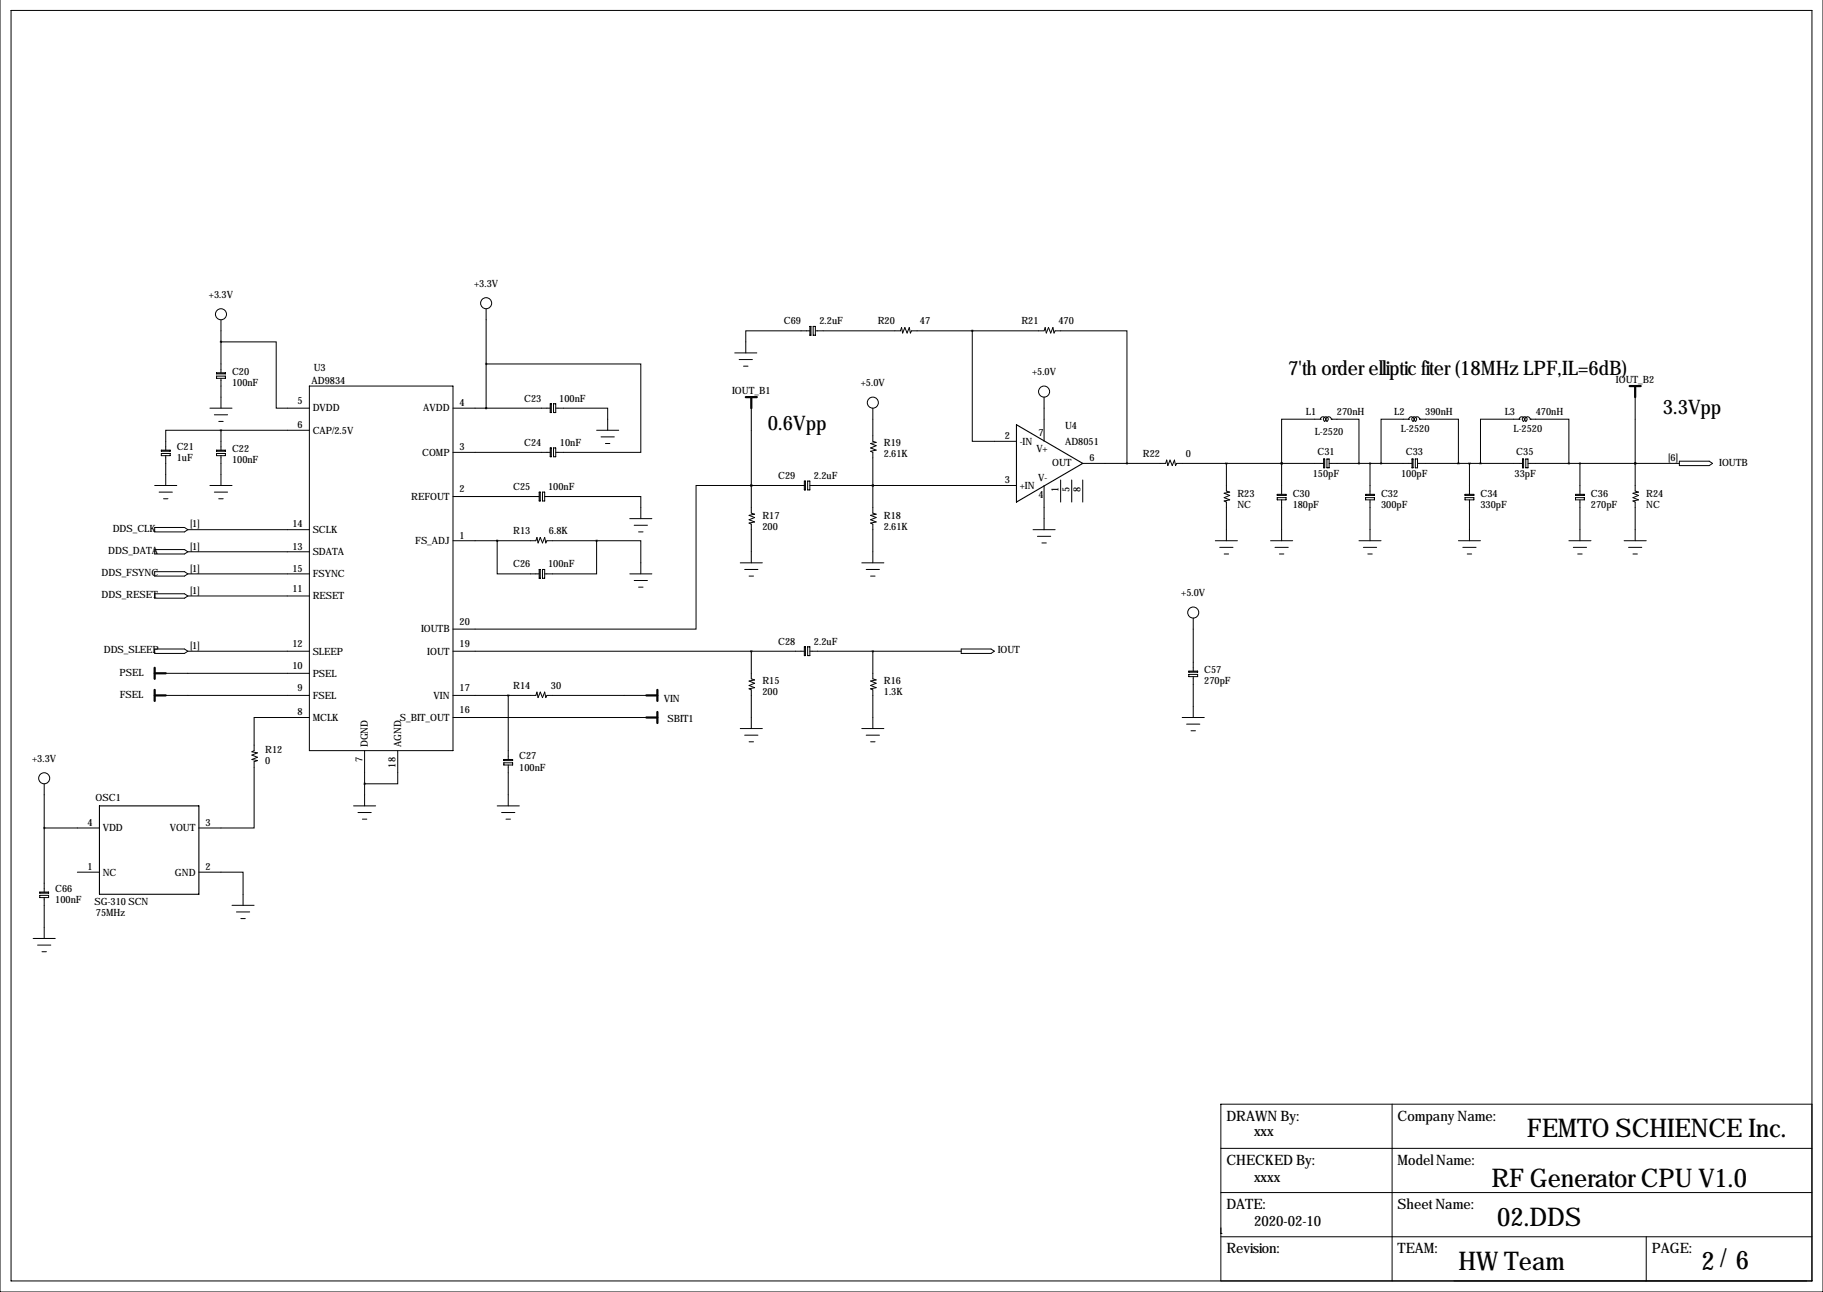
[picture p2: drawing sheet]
<svg xmlns="http://www.w3.org/2000/svg" width="419mm" height="297mm" viewBox="0 0 419 297" stroke-linecap="round" stroke-linejoin="round" font-family="sans-serif">
<g fill="none" stroke="#000" stroke-width=".23">
<path d="M0 -.1v297.1h419.1v-297.1M2.5 2.4h414.1v292.1h-414.1zM50.8 78.6h12.7v15.2h7.6M50.8 73.5v12.2M111.8 71v22.8M186.2 76.1h-14.8v5M186.2 75h.2v2.1h-.2zM186.9 75h.6v2.1h-.6zM187.5 76.1h19.5l.3-.8 .2 1.3 .5-1.3 .5 1.3 .5-1.3 .3 1.3 .2-.5h30.5l.3-.8 .2 1.3 .5-1.3 .6 1.3 .5-1.3 .2 1.3 .3-.5h16.5v30.4M223.5 76.1v25.4h10.2M48.3 93.8h5M49.3 95.4h3"/>
<path d="M49.8 85.7h2v.3h-2zM49.8 86.5h2v.5h-2zM50.3 96.9h1M50.8 98.9h-12.7v4.6M50.8 98.9h20.3M50.8 87v6.8M50.8 98.9v4.6M71.1 88.8h33v83.8h-33zM104.1 93.8h22.4M111.8 83.7h35.5v20.3h-19.5M126.5 92.8h.2v2.1h-.2zM127.3 92.8h.5v2.1h-.5z"/>
<path d="M127.8 93.8h11.9v5.1M137.2 98.9h5M168.9 81.1h5.1M169.9 82.7h3.1M170.9 84.2h1.1M172.7 93.8v24.2l.8 .2-1.3 .3 1.3 .5-1.3 .5 1.3 .5-1.3 .3 .5 .2v8.9M200.7 93.8v7.7l.7 .2-1.2 .3 1.2 .5-1.2 .5 1.2 .5-1.2 .2 .5 .3v14l.7 .2-1.2 .3 1.2 .5-1.2 .5 1.2 .5-1.2 .3 .5 .2v8.9M240 91.3v10.2M303.5 96.4h.1M303.5 96.4h-8.9v10.1M303.5 96.4a.61 .61 0 0 1 .9-.5 .61 .61 0 0 1 .1 1 .56 .56 0 0 1-.2-.9 .56 .56 0 0 1 .9 0 .56 .56 0 0 1-.2 .9 .61 .61 0 0 1 .2-1 .61 .61 0 0 1 .9 .5M306.1 96.4h.1"/>
<path d="M306.1 96.4h6.3v10.1M323.8 96.4h.1M323.8 96.4h-6.3v10.1M323.9 96.4a.61 .61 0 0 1 .8-.5 .61 .61 0 0 1 .2 1 .56 .56 0 0 1-.2-.9 .56 .56 0 0 1 .8 0 .56 .56 0 0 1-.1 .9 .61 .61 0 0 1 .1-1 .61 .61 0 0 1 .9 .5M326.4 96.4h.1M326.4 96.4h8.9v10.1M349.2 96.4h.1M349.2 96.4h-8.8v10.1M349.3 96.4a.61 .61 0 0 1 .8-.5 .61 .61 0 0 1 .2 1 .56 .56 0 0 1-.2-.9 .56 .56 0 0 1 .8 0 .56 .56 0 0 1-.1 .9 .61 .61 0 0 1 .1-1 .61 .61 0 0 1 .9 .5M351.8 96.4h.1M351.8 96.4h8.9v10.1M375.9 91.3v21.6l.8 .2-1.3 .3 1.3 .5-1.3 .5 1.3 .5-1.3 .3 .5 .2v8.9"/>
<path d="M35.6 111.6h5M36.6 113.1h3M37.1 103.5h2v.2h-2zM37.1 104.3h2v.5h-2zM37.6 114.7h1M38.1 104.8v6.8M48.3 111.6h5M49.3 113.1h3M49.8 103.5h2v.2h-2zM49.8 104.3h2v.5h-2zM50.3 114.7h1M50.8 104.8v6.8"/>
<path d="M104.1 104h22.4M104.1 114.2h19.9M124 113.1h.2v2.1h-.2zM124.7 113.1h.5v2.1h-.5zM125.2 114.2h22.1v5M126.5 103h.2v2h-.2zM127.3 103h.5v2h-.5zM138.2 100.4h3M139.2 102h1M144.8 119.2h5.1M172.7 111.6h.1M172.7 111.6h-12.7v33h-55.9"/>
<path d="M172.7 111.6h12.2M184.9 110.6h.3v2h-.3zM185.7 110.6h.5v2h-.5zM186.2 111.6h47.5M200.7 111.6h.1M240 111.6v10.2M243.8 110.3v5.1M246.4 110.3v5.1M248.9 106.5h19.1l.2-.7 .3 1.2 .5-1.2 .5 1.2 .5-1.2 .3 1.2 .2-.5h33.8M248.9 110.3v5.1M281.9 106.5v6.4l.8 .2-1.3 .3 1.3 .5-1.3 .5 1.3 .5-1.3 .3 .5 .2v8.9M293.6 113.7h2.1v.2h-2.1z"/>
<path d="M293.6 114.4h2.1v.5h-2.1zM294.6 106.5h.1M294.6 106.5v7.2M294.6 114.9v9.4M304.3 105.5h.2v2.1h-.2zM305.1 105.5h.5v2.1h-.5zM305.6 106.5h19M313.9 113.7h2.1v.2h-2.1zM313.9 114.4h2.1v.5h-2.1zM315 106.5v7.2M315 114.9v9.4M324.6 105.5h.3v2.1h-.3z"/>
<path d="M325.4 105.5h.5v2.1h-.5zM325.9 106.5h24.1M336.8 113.7h2v.2h-2zM336.8 114.4h2v.5h-2zM337.8 106.5v7.2M337.8 114.9v9.4M350 105.5h.3v2.1h-.3zM350.8 105.5h.5v2.1h-.5zM351.3 106.5h34.8M362.2 113.7h2v.2h-2zM362.2 114.4h2v.5h-2zM363.2 106.5v7.2"/>
<path d="M363.2 114.9v9.4M375.9 106.5h.1M386.1 106h6.8l.8 .5-.8 .5h-6.8zM35.6 121.3h6.8l.8 .5-.8 .5h-6.8zM35.6 126.4h6.8l.8 .5-.8 .5h-6.8zM35.6 131.4h6.8l.8 .5-.8 .5h-6.8zM35.6 136.5h6.8l.8 .5-.8 .5h-6.8zM43.2 137h27.9M43.2 131.9h27.9M43.2 121.8h27.9M43.2 126.9h27.9M104.1 124.3h19.1l.2-.7 .3 1.2 .5-1.2 .5 1.2 .5-1.2 .3 1.2 .2-.5h11.5"/>
<path d="M114.3 124.3v7.6h9.7M124 130.9h.2v2.1h-.2zM124.7 130.9h.5v2.1h-.5zM137.2 124.3v7.6h-12M137.2 124.3h10.1v7.6M144.8 131.9h5.1M145.8 133.5h3M145.8 120.8h3M146.8 135h1M146.8 122.3h1M170.2 129.4h5.1M171.2 130.9h3"/>
<path d="M172.2 132.4h1M198.1 129.4h5.1M199.1 130.9h3.1M200.2 132.4h1M237.5 121.8h5.1M238.5 123.3h3.1M239.5 124.8h1M279.4 124.3h5.1M280.4 125.8h3.1M281.4 127.4h1M292.1 124.3h5.1M293.1 125.8h3.1"/>
<path d="M294.1 127.4h1M312.4 124.3h5.1M313.4 125.8h3.1M314.5 127.4h1M335.3 124.3h5.1M336.3 125.8h3M337.3 127.4h1M360.7 124.3h5.1M361.7 125.8h3M362.7 127.4h1M373.4 124.3h5.1M374.4 125.8h3"/>
<path d="M375.4 127.4h1M35.6 149.2h6.8l.8 .5-.8 .5h-6.8zM38.1 159.9h33M38.1 154.8h33M43.2 149.7h27.9M104.1 159.9h19.1l.2-.8 .3 1.3 .5-1.3 .5 1.3 .5-1.3 .3 1.3 .2-.5h22.9M104.1 149.7h80.8M116.8 159.9v14.7M172.7 149.7v6.4l.8 .2-1.3 .3 1.3 .5-1.3 .5 1.3 .5-1.3 .3 .5 .2v8.9M184.9 148.7h.3v2h-.3zM185.7 148.7h.5v2h-.5zM186.2 149.7h34.8"/>
<path d="M200.7 149.7v6.4l.7 .2-1.2 .3 1.2 .5-1.2 .5 1.2 .5-1.2 .3 .5 .2v8.9M221 149.2h6.8l.8 .5-.8 .5h-6.8zM273.3 154.3h2v.2h-2zM273.3 155.1h2v.5h-2zM274.3 142.1v12.2M274.3 155.6v9.4M71.1 165h-12.7v7.6l-.5 .2 1.3 .3-1.3 .5 1.3 .5-1.3 .5 1.3 .3-.8 .2v15.3h-12.7M83.8 172.6v12.7M91.4 172.6v7.6h-7.6M104.1 165h44.5M115.8 174.6h2.1v.3h-2.1zM115.8 175.4h2.1v.5h-2.1z"/>
<path d="M116.8 175.9v9.4M170.2 167.5h5.1M171.2 169h3M172.2 170.5h1M198.1 167.5h5.1M199.1 169h3.1M200.2 170.5h1M271.8 165h5.1M272.8 166.5h3M273.8 168h1M10.2 180.2v10.2M10.2 190.4h12.7"/>
<path d="M10.2 190.4v14.7M81.3 185.3h5.1M82.3 186.8h3M83.3 188.3h1M114.3 185.3h5.1M115.3 186.8h3.1M116.3 188.3h1M7.6 215.8h5.1M8.6 217.3h3.1M9.1 205.1h2.1v.2h-2.1zM9.1 205.9h2.1v.5h-2.1zM9.7 218.8h1"/>
<path d="M10.2 206.4v9.4M17.8 200.5h5.1M45.7 200.5h10.2v7.6M53.3 208.1h5.1M54.4 209.7h3M55.4 211.2h1M320 253.9v40.6M416.6 253.9h-135.9v40.6M280.7 264h135.9M280.7 274.2h135.9M280.7 283.6h.1M280.7 284.3h135.9"/>
<path d="M378.5 284.3v10.2"/>
<circle cx="50.8" cy="72.2" r="1.27"/>
<circle cx="111.8" cy="69.7" r="1.27"/>
<circle cx="200.7" cy="92.6" r="1.27"/>
<circle cx="240" cy="90" r="1.27"/>
<circle cx="274.3" cy="140.8" r="1.27"/>
<circle cx="10.2" cy="178.9" r="1.27"/>
</g>
<path d="M233.7 97.6l15.2 8.9-15.2 8.9zM22.9 185.3h22.8v20.3h-22.8z" fill="none" stroke="#000" stroke-width=".25"/>
<path d="M171.4 91.3h2.6M172.7 91.3v2.5M374.6 88.8h2.6M375.9 88.8v2.5M35.6 159.9h2.5M35.6 153.5v2.6M35.6 158.6v2.5M35.6 154.8h2.5M148.6 159.9h2.5M151.1 158.6v2.5M148.6 165h2.5M151.1 163.7v2.5" fill="none" stroke="#000" stroke-width=".51"/>
<path d="M137.1 124.3a.05 .05 0 0 0 .1 0 .05 .05 0 0 0-.1 0zM111.7 93.8a.05 .05 0 0 0 .1 0 .05 .05 0 0 0-.1 0zM111.7 83.7a.05 .05 0 0 0 .1 0 .05 .05 0 0 0-.1 0zM116.8 159.9a.05 .05 0 0 0 .1 0 .05 .05 0 0 0-.1 0zM200.6 149.7a.05 .05 0 0 0 .1 0 .05 .05 0 0 0-.1 0zM200.6 111.6a.05 .05 0 0 0 .1 0 .05 .05 0 0 0-.1 0zM200.6 111.6a.05 .05 0 0 0 .1 0 .05 .05 0 0 0-.1 0zM281.9 106.5a.05 .05 0 0 0 .1 0 .05 .05 0 0 0-.1 0zM294.6 106.5a.05 .05 0 0 0 .1 0 .05 .05 0 0 0-.1 0zM314.9 106.5a.05 .05 0 0 0 .1 0 .05 .05 0 0 0-.1 0zM294.6 106.5a.05 .05 0 0 0 .1 0 .05 .05 0 0 0-.1 0zM340.3 106.5a.05 .05 0 0 0 .1 0 .05 .05 0 0 0-.1 0zM10.1 190.4a.05 .05 0 0 0 .1 0 .05 .05 0 0 0-.1 0z" fill="#000" stroke="#000" stroke-width=".51"/>
<g font-size="5.9">
<text x="351" y="261.5">FEMTO SCHIENCE Inc.</text>
<text x="342.9" y="272.9">RF Generator CPU V1.0</text>
<text x="344.2" y="281.8">02.DDS</text>
<text x="335.3" y="292">HW Team</text>
<text x="391.2" y="292">2/6</text>
</g>
<g font-size="4.6">
<text x="296.2" y="86.2">7'th order elliptic fiter (18MHz LPF,IL=6dB)</text>
<text x="382.3" y="95.1">3.3Vpp</text>
<text x="176.5" y="98.9">0.6Vpp</text>
</g>
<g font-size="3.3">
<text x="281.9" y="257.7">DRAWN By:</text>
<text x="321.3" y="257.7">Company Name:</text>
<text x="288.3" y="261.2">xxx</text>
<text x="281.9" y="267.8">CHECKED By:</text>
<text x="321.3" y="267.8">Model Name:</text>
<text x="288.3" y="271.6">xxxx</text>
<text x="281.9" y="278">DATE:</text>
<text x="288.3" y="281.8">2020-02-10</text>
<text x="321.3" y="278">Sheet Name:</text>
<text x="281.9" y="288.1">Revision:</text>
<text x="321.3" y="288.1">TEAM:</text>
<text x="379.7" y="288.1">PAGE:</text>
</g>
<g font-size="2.3">
<text x="109" y="65.9">+3.3V</text>
<text x="48" y="68.4">+3.3V</text>
<text x="180.2" y="74.5">C69</text>
<text x="188.4" y="74.5">2.2uF</text>
<text x="201.8" y="74.5">R20</text>
<text x="211.5" y="74.5">47</text>
<text x="234.8" y="74.5">R21</text>
<text x="243.3" y="74.5">470</text>
<text x="53.3" y="86.2">C20</text>
<text x="53.3" y="88.8">100nF</text>
<text x="71.6" y="88.3">AD9834</text>
<text x="72.1" y="85.2">U3</text>
<text x="197.9" y="88.8">+5.0V</text>
<text x="237.3" y="86.2">+5.0V</text>
<text x="371.5" y="88">IOUT_B2</text>
<text x="68.4" y="92.8">5</text>
<text x="71.9" y="94.6">DVDD</text>
<text x="97.3" y="94.6">AVDD</text>
<text x="105.7" y="93.3">4</text>
<text x="120.5" y="92.3">C23</text>
<text x="128.6" y="92.3">100nF</text>
<text x="168.3" y="90.5">IOUT_B1</text>
<text x="300.2" y="95.4">L1</text>
<text x="307.3" y="95.4">270nH</text>
<text x="320.5" y="95.4">L2</text>
<text x="327.7" y="95.4">390nH</text>
<text x="345.9" y="95.4">L3</text>
<text x="353.1" y="95.4">470nH</text>
<text x="68.4" y="98.4">6</text>
<text x="71.9" y="99.7">CAP/2.5V</text>
<text x="231" y="101">2</text>
<text x="238.8" y="100.2">7</text>
<text x="244.9" y="98.7">U4</text>
<text x="302.3" y="99.9">L-2520</text>
<text x="322.1" y="99.4">L-2520</text>
<text x="348" y="99.4">L-2520</text>
<text x="40.6" y="103.5">C21</text>
<text x="40.6" y="106">1uF</text>
<text x="53.3" y="104">C22</text>
<text x="53.3" y="106.5">100nF</text>
<text x="97.1" y="104.8">COMP</text>
<text x="105.7" y="103.5">3</text>
<text x="120.5" y="102.5">C24</text>
<text x="128.7" y="102.5">10nF</text>
<text x="203.2" y="102.5">R19</text>
<text x="203.2" y="105">2.61K</text>
<text x="234.4" y="102.2">-IN</text>
<text x="238.3" y="104">V+</text>
<text x="241.9" y="107.1">OUT</text>
<text x="244.9" y="102.2">AD8051</text>
<text x="250.4" y="106">6</text>
<text x="262.7" y="105">R22</text>
<text x="272.6" y="105">0</text>
<text x="302.9" y="104.5">C31</text>
<text x="323.2" y="104.5">C33</text>
<text x="348.6" y="104.5">C35</text>
<text x="383.5" y="106">[6]</text>
<text x="395.2" y="107">IOUTB</text>
<text x="105.7" y="113.2">2</text>
<text x="118" y="112.6">C25</text>
<text x="126" y="112.6">100nF</text>
<text x="178.9" y="110.1">C29</text>
<text x="187.1" y="110.1">2.2uF</text>
<text x="231" y="111.1">3</text>
<text x="234.4" y="112.4">+IN</text>
<text x="238.7" y="110.6">V-</text>
<text x="243.3" y="113.1" transform="rotate(-90 243.3 113.1)">1</text>
<text x="245.9" y="113.1" transform="rotate(-90 245.9 113.1)">5</text>
<text x="248.4" y="113.1" transform="rotate(-90 248.4 113.1)">8</text>
<text x="301.8" y="109.6">150pF</text>
<text x="322.1" y="109.6">100pF</text>
<text x="348.2" y="109.6">33pF</text>
<text x="94.5" y="114.9">REFOUT</text>
<text x="175.3" y="119.2">R17</text>
<text x="203.2" y="119.2">R18</text>
<text x="238.8" y="114.4">4</text>
<text x="284.5" y="114.2">R23</text>
<text x="284.5" y="116.7">NC</text>
<text x="297.2" y="114.2">C30</text>
<text x="297.2" y="116.7">180pF</text>
<text x="317.5" y="114.2">C32</text>
<text x="317.5" y="116.7">300pF</text>
<text x="340.4" y="114.2">C34</text>
<text x="340.4" y="116.7">330pF</text>
<text x="365.8" y="114.2">C36</text>
<text x="365.8" y="116.7">270pF</text>
<text x="378.5" y="114.2">R24</text>
<text x="378.5" y="116.7">NC</text>
<text x="25.9" y="122.3">DDS_CLK</text>
<text x="43.7" y="121.3">[1]</text>
<text x="67.2" y="121.3">14</text>
<text x="71.9" y="122.5">SCLK</text>
<text x="95.5" y="125.1">FS_ADJ</text>
<text x="105.7" y="123.8">1</text>
<text x="118" y="122.8">R13</text>
<text x="126.2" y="122.8">6.8K</text>
<text x="175.3" y="121.8">200</text>
<text x="203.2" y="121.8">2.61K</text>
<text x="24.9" y="127.4">DDS_DATA</text>
<text x="43.7" y="126.4">[1]</text>
<text x="43.7" y="131.4">[1]</text>
<text x="67.2" y="131.4">15</text>
<text x="67.2" y="126.4">13</text>
<text x="71.9" y="127.6">SDATA</text>
<text x="118" y="130.4">C26</text>
<text x="126" y="130.4">100nF</text>
<text x="23.4" y="132.4">DDS_FSYNC</text>
<text x="23.4" y="137.5">DDS_RESET</text>
<text x="43.7" y="136.5">[1]</text>
<text x="67.2" y="136">11</text>
<text x="71.9" y="137.8">RESET</text>
<text x="71.9" y="132.7">FSYNC</text>
<text x="271.6" y="137">+5.0V</text>
<text x="105.7" y="143.6">20</text>
<text x="43.7" y="149.2">[1]</text>
<text x="67.2" y="148.7">12</text>
<text x="96.8" y="145.4">IOUTB</text>
<text x="105.7" y="148.7">19</text>
<text x="178.9" y="148.2">C28</text>
<text x="187.1" y="148.2">2.2uF</text>
<text x="23.9" y="150.2">DDS_SLEEP</text>
<text x="27.5" y="155.3">PSEL</text>
<text x="67.2" y="153.8">10</text>
<text x="71.9" y="150.5">SLEEP</text>
<text x="71.9" y="155.6">PSEL</text>
<text x="98.2" y="150.5">IOUT</text>
<text x="229.4" y="150.2">IOUT</text>
<text x="276.9" y="154.8">C57</text>
<text x="27.5" y="160.4">FSEL</text>
<text x="68.4" y="158.9">9</text>
<text x="71.9" y="160.6">FSEL</text>
<text x="99.7" y="160.6">VIN</text>
<text x="105.7" y="158.9">17</text>
<text x="118" y="158.4">R14</text>
<text x="126.7" y="158.4">30</text>
<text x="152.6" y="161.4">VIN</text>
<text x="175.3" y="157.3">R15</text>
<text x="175.3" y="159.9">200</text>
<text x="203.2" y="157.3">R16</text>
<text x="203.2" y="159.9">1.3K</text>
<text x="276.9" y="157.3">270pF</text>
<text x="68.4" y="164.5">8</text>
<text x="71.9" y="165.7">MCLK</text>
<text x="91.9" y="165.7">S_BIT_OUT</text>
<text x="105.7" y="164">16</text>
<text x="153.4" y="166">SBIT1</text>
<text x="61" y="173.1">R12</text>
<text x="84.6" y="171.8" transform="rotate(-90 84.6 171.8)">DGND</text>
<text x="92.2" y="171.8" transform="rotate(-90 92.2 171.8)">AGND</text>
<text x="7.4" y="175.1">+3.3V</text>
<text x="61" y="175.6">0</text>
<text x="83.3" y="175.3" transform="rotate(-90 83.3 175.3)">7</text>
<text x="90.9" y="176.5" transform="rotate(-90 90.9 176.5)">18</text>
<text x="119.4" y="174.6">C27</text>
<text x="119.4" y="177.2">100nF</text>
<text x="22" y="184.3">OSC1</text>
<text x="20.1" y="189.9">4</text>
<text x="23.6" y="191.1">VDD</text>
<text x="39" y="191.1">VOUT</text>
<text x="47.2" y="189.9">3</text>
<text x="20.1" y="200">1</text>
<text x="23.6" y="201.3">NC</text>
<text x="40.2" y="201.3">GND</text>
<text x="47.2" y="200">2</text>
<text x="12.7" y="205.1">C66</text>
<text x="12.7" y="207.6">100nF</text>
<text x="21.7" y="208.1">SG-310 SCN</text>
<text x="22" y="210.7">75MHz</text>
</g>
</svg>
